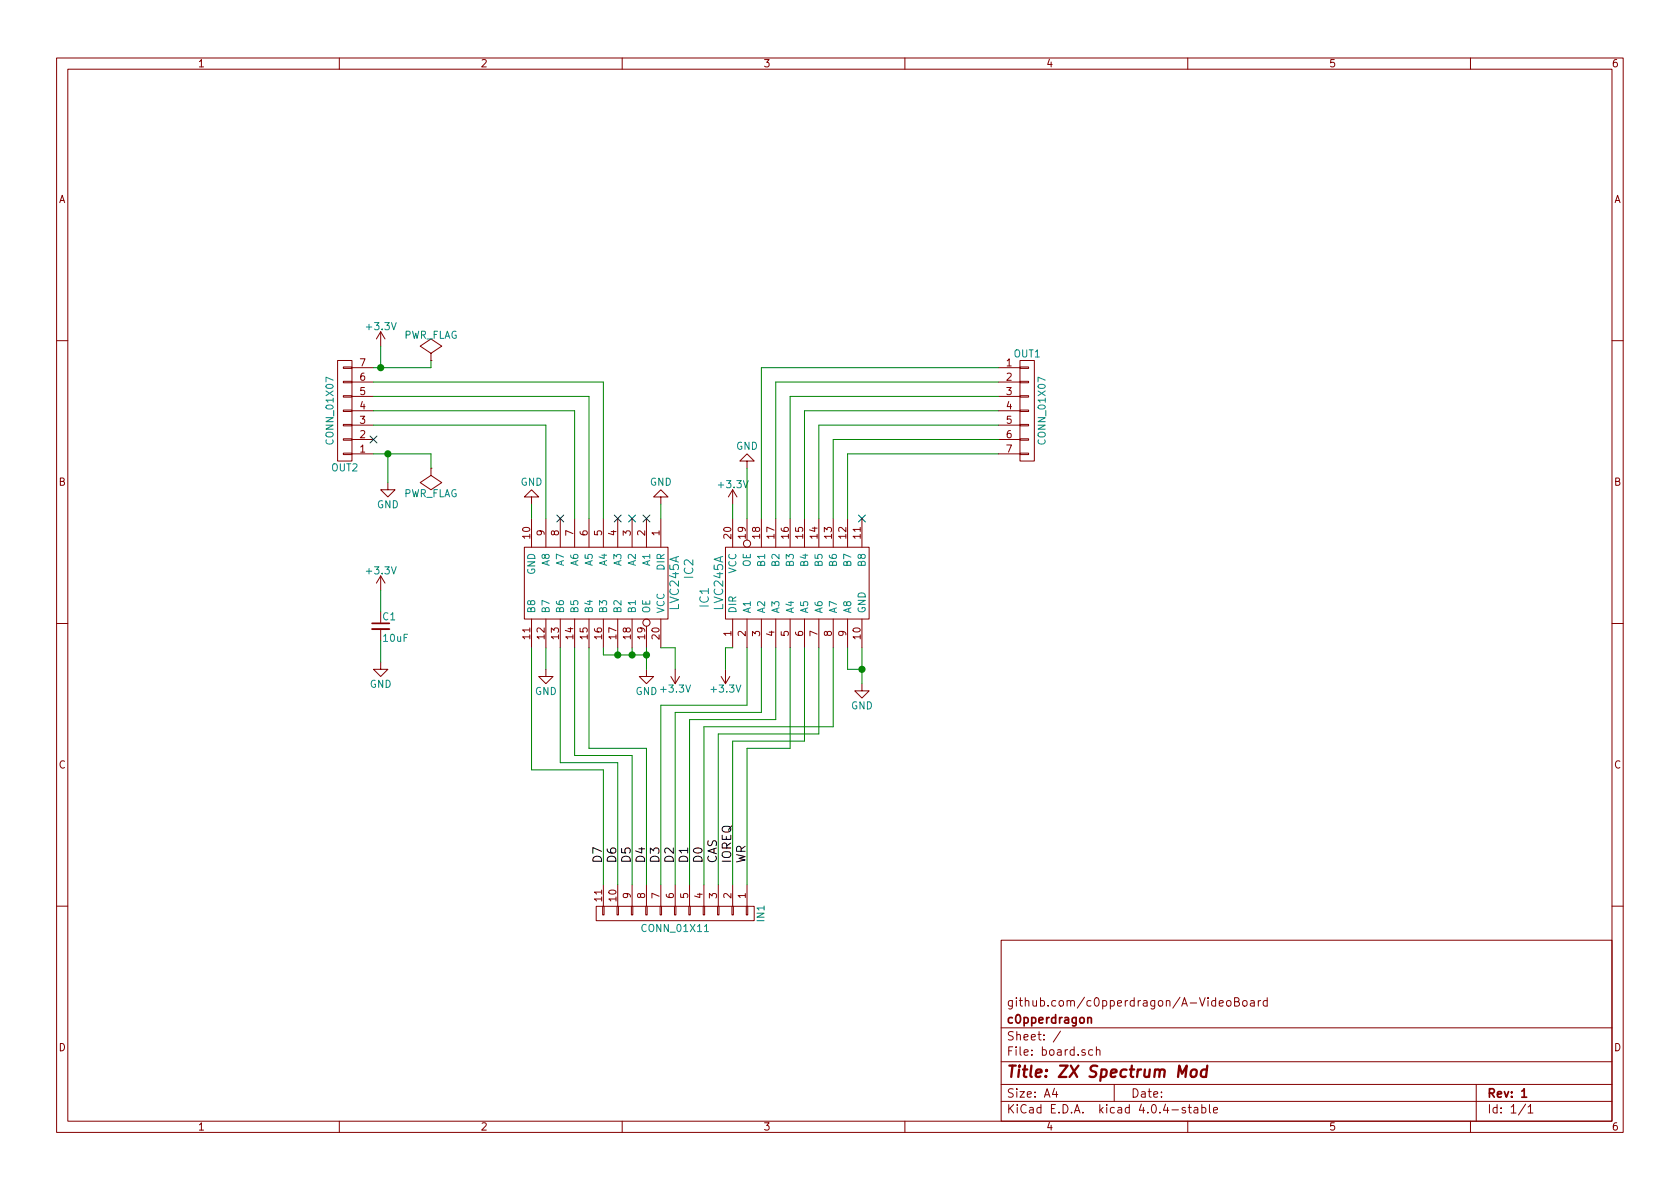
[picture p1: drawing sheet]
<svg xmlns="http://www.w3.org/2000/svg" width="297mm" height="210mm" viewBox="0 0 297 210" stroke-linecap="round" stroke-linejoin="round" font-family="sans-serif">
<g fill="none" stroke="#840000" stroke-width=".18">
<path d="M10 10.3h277v189.9h-277zM12 12.2h273v186.1h-273zM60 10.3v1.9M110 10.3v1.9M160 10.3v1.9M210 10.3v1.9M260 10.3v1.9M67.3 58.7l-.8 1.2M67.3 58.7v2.5M67.3 58.7l.8 1.2M10 60.2h2M59.7 63.7h2.5v17.8h-2.5z"/>
<path d="M60.7 64.9h1.5v.2h-1.5zM60.7 67.4h1.5v.3h-1.5zM60.7 70h1.5v.2h-1.5zM60.7 72.5h1.5v.3h-1.5zM60.7 75.1h1.5v.2h-1.5zM60.7 77.6h1.5v.2h-1.5zM62.2 65h3.8M62.2 67.6h3.8M62.2 70.1h3.8M62.2 72.6h3.8M62.2 75.2h3.8M62.2 77.7h3.8"/>
<path d="M76.2 63.7h.1M76.2 62.5l1.9-1.3-1.9-1.3-1.9 1.3 1.9 1.3v1.2M176.5 65h3.8M176.5 67.6h3.8M176.5 70.1h3.8M176.5 72.6h3.8M176.5 75.2h3.8M176.5 77.7h3.8M180.3 63.7h2.6v17.8h-2.6zM180.3 77.6h1.6v.2h-1.6zM180.3 75.1h1.6v.2h-1.6zM180.3 72.5h1.6v.3h-1.6z"/>
<path d="M180.3 70h1.6v.2h-1.6zM180.3 67.4h1.6v.3h-1.6zM180.3 64.9h1.6v.2h-1.6zM285 60.2h2M60.7 80.1h1.5v.3h-1.5zM62.2 80.3h3.8M68.6 85.3v1.3h1.2l-1.2 1.3-1.3-1.3h1.3M76.2 82.8h.1M76.2 82.8v1.3l1.9 1.2-1.9 1.3-1.9-1.3 1.9-1.2M92.7 96.8h25.4v12.7h-25.4zM94 87.9h1.2l-1.2-1.3-1.3 1.3h1.3v1.2M94 91.7v5.1"/>
<path d="M96.5 91.7v5.1M99.1 91.7v5.1M101.6 91.7v5.1M104.1 91.7v5.1M106.7 91.7v5.1M109.2 91.7v5.1M111.8 91.7v5.1M114.3 91.7v5.1M116.8 87.9h1.3l-1.3-1.3-1.2 1.3h1.2v1.2M116.8 91.7v5.1M128.3 96.8h25.4v12.7h-25.4zM129.5 86.6v2.5"/>
<path d="M129.5 91.7v5.1M129.5 86.6l-.7 1.3M129.5 86.6l.8 1.3M132.1 81.5h1.2l-1.2-1.2-1.3 1.2h1.3v1.3M132.1 91.7v3.8M134.6 91.7v5.1M137.2 91.7v5.1M139.7 91.7v5.1M142.2 91.7v5.1M144.8 91.7v5.1M147.3 91.7v5.1M149.9 91.7v5.1"/>
<path d="M152.4 91.7v5.1M176.5 80.3h3.8M180.3 80.1h1.6v.3h-1.6zM10 110.3h2M67.3 117.1v1.3h1.3l-1.3 1.2-1.3-1.2h1.3M67.3 101.8v2.6M67.3 111.2v2.1M67.3 101.8l-.8 1.3M67.3 101.8l.8 1.3M94 109.5v5M96.5 118.4v1.2h1.3l-1.3 1.3-1.3-1.3h1.3M96.5 109.5v5"/>
<path d="M99.1 109.5v5M101.6 109.5v5M104.1 109.5v5M106.7 109.5v5M109.2 109.5v5M111.8 109.5v5M114.3 118.4v1.2h1.3l-1.3 1.3-1.3-1.3h1.3M114.3 110.7v3.8M116.8 109.5v5M118.6 119.6l.8 1.3M119.4 118.4v2.5M120.1 119.6l-.7 1.3"/>
<path d="M127.5 119.6l.8 1.3M128.3 118.4v2.5M129 119.6l-.7 1.3M129.5 109.5v5M132.1 109.5v5M134.6 109.5v5M137.2 109.5v5M139.7 109.5v5M142.2 109.5v5M144.8 109.5v5M147.3 109.5v5M149.9 109.5v5"/>
<path d="M152.4 109.5v5M285 110.3h2M152.4 120.9v1.3h1.3l-1.3 1.2-1.3-1.2h1.3M106.7 156.5v3.8M109.2 156.5v3.8M111.8 156.5v3.8M114.3 156.5v3.8M116.8 156.5v3.8M119.4 156.5v3.8M121.9 156.5v3.8M124.5 156.5v3.8M127 156.5v3.8"/>
<path d="M129.5 156.5v3.8M132.1 156.5v3.8M10 160.2h2M105.4 160.3h27.9v2.5h-27.9zM106.6 160.3h.2v1.5h-.2zM109.1 160.3h.2v1.5h-.2zM111.6 160.3h.3v1.5h-.3zM114.2 160.3h.2v1.5h-.2zM116.7 160.3h.3v1.5h-.3zM119.3 160.3h.2v1.5h-.2zM121.8 160.3h.2v1.5h-.2zM124.3 160.3h.3v1.5h-.3z"/>
<path d="M126.9 160.3h.2v1.5h-.2zM129.4 160.3h.3v1.5h-.3zM132 160.3h.2v1.5h-.2zM177 166.3h108v32h-108zM215.6 177.4l.7-.1-.1-.3-.4-.1-.2 .2v.7h.6M216.9 177.1l.2-.2 .5 .2 .1 .5-.2 .2-.4 .1-.2-.1zM218.3 177.1h.5l.2-.1 .1-.3-.3-.3h-.5v1.5h.6l.3-.3a.41 .41 0 0 0-.4-.5M219.8 177.1l.2-.2 .4 .2 .1 .5-.1 .2-.4 .1-.2-.1zM221.1 177h.6l.1 .9M221.8 177.3l-.5 .1-.2 .2 .2 .3 .5-.1M222.5 176.9v1M222.9 176.9l-.4 .3"/>
<path d="M224.1 177l-.5-.1-.3 .3 .1 .6 .2 .1 .5-.1M224.1 176.4v1.5M285 160.2h2M60 198.3v1.9M110 198.3v1.9M160 198.3v1.9M177 194.8h108M177 191.8h108M177 187.8h108M177 181.8h108M186.4 192.5l-.3 1h.9M186.8 193v1"/>
<path d="M187.5 182.3l-1.3 2M193.2 185.7l-.4-.1-.3 .3 .1 .6 .2 .1 .4-.1M193.9 185.7l.2-.1 .3 .1 .1 .9M193.9 185.1v1.5M197 191.8v3M209.6 195.9a.37 .37 0 0 0-.6 .1l.1 .3 .5 .1 .1 .1-.3 .3-.4-.1M210 198.3v1.9M210.1 195.8h.5M210.3 195.3v1.3l.3 .2M211.2 195.9h.5l.1 .9M211.8 196.2l-.5 .1-.2 .2 .2 .3 .5-.1M212.5 195.9l.4-.1 .3 .3-.1 .6h-.6"/>
<path d="M212.5 195.3v1.5M213.8 195.3v1.3l.2 .2M214.6 196.3l.7-.1-.1-.3-.4-.1-.2 .2v.7h.6M260 198.3v1.9M261 191.8v6.5M269.7 195.2l-1.2 2M270.2 195.8l.4-.5v1.5M270.2 196.8h.8"/>
<circle cx="132.1" cy="96.1" r=".63"/>
<circle cx="114.3" cy="110.1" r=".63"/>
</g>
<path d="M65.8 110.2h3M192.3 180.1l.2-.2 .4 .1 .1 .9M269.1 194h.8" fill="none" stroke="#840000" stroke-width=".3"/>
<path d="M210.7 189.3a.51 .51 0 0 1 .5-.2 .51 .51 0 0 1 .4 .4l-.1 .6a.54 .54 0 0 1-.5 .4 .54 .54 0 0 1-.5-.4zM213.4 189.2a.7 .7 0 0 0-1 .3v.8l.2 .1 .6-.1M213.5 188.4l-.3 2" fill="none" stroke="#840000" stroke-width=".41"/>
<path d="M65.4 77.1l1.2 1.2M66.6 77.1l-1.2 1.2M98.5 91.1l1.2 1.2M99.7 91.1l-1.2 1.2M108.6 91.1l1.2 1.2M109.8 91.1l-1.2 1.2M111.2 91.1l1.2 1.2M112.4 91.1l-1.2 1.2M113.7 91.1l1.2 1.2M114.9 91.1l-1.2 1.2M151.8 91.1l1.2 1.2M153 91.1l-1.2 1.2" fill="none" stroke="#000084" stroke-width=".18"/>
<path d="M65.8 111.2h3" fill="none" stroke="#840000" stroke-width=".33"/>
<g fill="none" stroke="#008400" stroke-width=".18">
<path d="M66 72.6h35.6v19.1M66 70.1h38.1v21.6M66 67.6h40.7v24.1M66 75.2h30.5v16.5M67.3 61.2v3.8M76.2 63.7v1.3h-10.2M176.5 72.6h-34.3v19.1M176.5 70.1h-36.8v21.6M176.5 67.6h-39.3v24.1M176.5 65h-41.9v26.7M176.5 75.2h-31.7v16.5M176.5 77.7h-29.2v14"/>
<path d="M66 80.3h10.2v2.5M68.6 80.3v5M94 89.1v2.6M116.8 89.1v2.6M129.5 89.1v2.6M132.1 82.8v8.9M176.5 80.3h-26.6v11.4M67.3 104.4v3.8M67.3 113.3v3.8M94 114.5v21.6h12.7v20.4M96.5 114.5v3.9M99.1 114.5v20.4h10.1v21.6"/>
<path d="M101.6 114.5v19.1h10.2v22.9M104.1 114.5v17.8h10.2v24.2M106.7 114.5v1.3h7.6M109.2 114.5v1.3M111.8 114.5v1.3M114.3 114.5v3.9M116.8 114.5h2.6v3.9M129.5 114.5h-1.2v3.9M132.1 114.5v10.2h-15.3v31.8M134.6 114.5v11.5h-15.2v30.5M137.2 114.5v12.7h-15.3v29.3M139.7 114.5v17.8h-7.6v24.2"/>
<path d="M142.2 114.5v16.6h-12.7v25.4M144.8 114.5v15.3h-17.8v26.7M147.3 114.5v14h-22.8v28M149.9 114.5v3.9h2.5M152.4 114.5v6.4"/>
</g>
<g fill="#008400" stroke="#008400" stroke-width=".25">
<circle cx="152.4" cy="118.4" r=".51"/>
<circle cx="114.3" cy="115.8" r=".51"/>
<circle cx="111.8" cy="115.8" r=".51"/>
<circle cx="109.2" cy="115.8" r=".51"/>
<circle cx="67.3" cy="65" r=".51"/>
<circle cx="68.6" cy="80.3" r=".51"/>
</g>
<text font-size="2.8" fill="#840000" x="178" y="190.5">Title: ZX Spectrum Mod</text>
<g font-size="2.1" fill="#008484">
<text x="120" y="107.8" transform="rotate(-90 120 107.8)">LVC245A</text>
<text x="122.6" y="102.2" transform="rotate(-90 122.6 102.2)">IC2</text>
<text x="125.3" y="107.3" transform="rotate(-90 125.3 107.3)">IC1</text>
<text x="127.9" y="107.8" transform="rotate(-90 127.9 107.8)">LVC245A</text>
</g>
<g font-size="2.1">
<text x="106.4" y="152.6" transform="rotate(-90 106.4 152.6)">D7</text>
<text x="109" y="152.6" transform="rotate(-90 109 152.6)">D6</text>
<text x="111.5" y="152.6" transform="rotate(-90 111.5 152.6)">D5</text>
<text x="114" y="152.6" transform="rotate(-90 114 152.6)">D4</text>
<text x="116.6" y="152.6" transform="rotate(-90 116.6 152.6)">D3</text>
<text x="119.1" y="152.6" transform="rotate(-90 119.1 152.6)">D2</text>
<text x="121.7" y="152.6" transform="rotate(-90 121.7 152.6)">D1</text>
<text x="124.2" y="152.6" transform="rotate(-90 124.2 152.6)">D0</text>
<text x="126.7" y="152.6" transform="rotate(-90 126.7 152.6)">CAS</text>
<text x="129.3" y="152.6" transform="rotate(-90 129.3 152.6)">IOREQ</text>
<text x="131.8" y="152.6" transform="rotate(-90 131.8 152.6)">WR</text>
</g>
<g font-size="2.1" fill="#840000">
<text x="178" y="178">github.com/c0pperdragon/A-VideoBoard</text>
<text x="178" y="184">Sheet: /</text>
<text x="178" y="181">c0pperdragon</text>
<text x="178" y="186.7">File: board.sch</text>
<text x="178" y="196.9">KiCad E.D.A. kicad 4.0.4-stable</text>
<text x="178" y="194.1">Size: A4</text>
<text x="200" y="194.1">Date:</text>
<text x="263" y="194.1">Rev: 1</text>
<text x="263" y="196.9">Id: 1/1</text>
</g>
<g font-size="1.8" fill="#840000">
<text x="35" y="11.9">1</text>
<text x="85" y="11.9">2</text>
<text x="135" y="11.9">3</text>
<text x="185" y="11.9">4</text>
<text x="235" y="11.9">5</text>
<text x="285" y="11.9">6</text>
<text x="10.4" y="35.9">A</text>
<text x="285.4" y="35.9">A</text>
<text x="63.7" y="64.8">7</text>
<text x="178" y="64.8">1</text>
<text x="63.7" y="69.8">5</text>
<text x="63.7" y="67.3">6</text>
<text x="178" y="67.3">2</text>
<text x="178" y="69.8">3</text>
<text x="63.7" y="77.5">2</text>
<text x="63.7" y="74.9">3</text>
<text x="63.7" y="72.4">4</text>
<text x="178" y="72.4">4</text>
<text x="178" y="74.9">5</text>
<text x="178" y="77.5">6</text>
<text x="63.7" y="80">1</text>
<text x="178" y="80">7</text>
<text x="10.4" y="85.9">B</text>
<text x="285.4" y="85.9">B</text>
<text x="93.7" y="95.2" transform="rotate(-90 93.7 95.2)">10</text>
<text x="96.3" y="94.7" transform="rotate(-90 96.3 94.7)">9</text>
<text x="98.8" y="94.7" transform="rotate(-90 98.8 94.7)">8</text>
<text x="101.3" y="94.7" transform="rotate(-90 101.3 94.7)">7</text>
<text x="103.9" y="94.7" transform="rotate(-90 103.9 94.7)">6</text>
<text x="106.4" y="94.7" transform="rotate(-90 106.4 94.7)">5</text>
<text x="109" y="94.7" transform="rotate(-90 109 94.7)">4</text>
<text x="111.5" y="94.7" transform="rotate(-90 111.5 94.7)">3</text>
<text x="114" y="94.7" transform="rotate(-90 114 94.7)">2</text>
<text x="116.6" y="94.7" transform="rotate(-90 116.6 94.7)">1</text>
<text x="129.3" y="95.2" transform="rotate(-90 129.3 95.2)">20</text>
<text x="131.8" y="95.2" transform="rotate(-90 131.8 95.2)">19</text>
<text x="134.4" y="95.2" transform="rotate(-90 134.4 95.2)">18</text>
<text x="136.9" y="95.2" transform="rotate(-90 136.9 95.2)">17</text>
<text x="139.4" y="95.2" transform="rotate(-90 139.4 95.2)">16</text>
<text x="142" y="95.2" transform="rotate(-90 142 95.2)">15</text>
<text x="144.5" y="95.2" transform="rotate(-90 144.5 95.2)">14</text>
<text x="147.1" y="95.2" transform="rotate(-90 147.1 95.2)">13</text>
<text x="149.6" y="95.2" transform="rotate(-90 149.6 95.2)">12</text>
<text x="152.1" y="95.2" transform="rotate(-90 152.1 95.2)">11</text>
<text x="93.7" y="113" transform="rotate(-90 93.7 113)">11</text>
<text x="96.3" y="113" transform="rotate(-90 96.3 113)">12</text>
<text x="98.8" y="113" transform="rotate(-90 98.8 113)">13</text>
<text x="101.3" y="113" transform="rotate(-90 101.3 113)">14</text>
<text x="103.9" y="113" transform="rotate(-90 103.9 113)">15</text>
<text x="106.4" y="113" transform="rotate(-90 106.4 113)">16</text>
<text x="109" y="113" transform="rotate(-90 109 113)">17</text>
<text x="111.5" y="113" transform="rotate(-90 111.5 113)">18</text>
<text x="114" y="113" transform="rotate(-90 114 113)">19</text>
<text x="116.6" y="113" transform="rotate(-90 116.6 113)">20</text>
<text x="129.3" y="112.5" transform="rotate(-90 129.3 112.5)">1</text>
<text x="131.8" y="112.5" transform="rotate(-90 131.8 112.5)">2</text>
<text x="134.4" y="112.5" transform="rotate(-90 134.4 112.5)">3</text>
<text x="136.9" y="112.5" transform="rotate(-90 136.9 112.5)">4</text>
<text x="139.4" y="112.5" transform="rotate(-90 139.4 112.5)">5</text>
<text x="142" y="112.5" transform="rotate(-90 142 112.5)">6</text>
<text x="144.5" y="112.5" transform="rotate(-90 144.5 112.5)">7</text>
<text x="147.1" y="112.5" transform="rotate(-90 147.1 112.5)">8</text>
<text x="149.6" y="112.5" transform="rotate(-90 149.6 112.5)">9</text>
<text x="152.1" y="113" transform="rotate(-90 152.1 113)">10</text>
<text x="10.4" y="135.9">C</text>
<text x="285.4" y="135.9">C</text>
<text x="106.4" y="159.3" transform="rotate(-90 106.4 159.3)">11</text>
<text x="109" y="159.3" transform="rotate(-90 109 159.3)">10</text>
<text x="111.5" y="158.8" transform="rotate(-90 111.5 158.8)">9</text>
<text x="114" y="158.8" transform="rotate(-90 114 158.8)">8</text>
<text x="116.6" y="158.8" transform="rotate(-90 116.6 158.8)">7</text>
<text x="119.1" y="158.8" transform="rotate(-90 119.1 158.8)">6</text>
<text x="121.7" y="158.8" transform="rotate(-90 121.7 158.8)">5</text>
<text x="124.2" y="158.8" transform="rotate(-90 124.2 158.8)">4</text>
<text x="126.7" y="158.8" transform="rotate(-90 126.7 158.8)">3</text>
<text x="129.3" y="158.8" transform="rotate(-90 129.3 158.8)">2</text>
<text x="131.8" y="158.8" transform="rotate(-90 131.8 158.8)">1</text>
<text x="10.4" y="185.9">D</text>
<text x="285.4" y="185.9">D</text>
<text x="35" y="199.9">1</text>
<text x="85" y="199.9">2</text>
<text x="135" y="199.9">3</text>
<text x="185" y="199.9">4</text>
<text x="235" y="199.9">5</text>
<text x="285" y="199.9">6</text>
</g>
<g font-size="1.8" fill="#008484">
<text x="65" y="58.4">+3.3V</text>
<text x="71.2" y="59.9">PWR_FLAG</text>
<text x="179.2" y="63.2">OUT1</text>
<text x="58.6" y="83.3">OUT2</text>
<text x="59" y="78.3" transform="rotate(-90 59 78.3)">CONN_01X07</text>
<text x="130.1" y="79.5">GND</text>
<text x="184.9" y="78.3" transform="rotate(-90 184.9 78.3)">CONN_01X07</text>
<text x="66.6" y="89.9">GND</text>
<text x="71.2" y="87.9">PWR_FLAG</text>
<text x="92" y="85.9">GND</text>
<text x="114.9" y="85.9">GND</text>
<text x="127.2" y="86.3">+3.3V</text>
<text x="65" y="101.5">+3.3V</text>
<text x="94.6" y="101.7" transform="rotate(-90 94.6 101.7)">GND</text>
<text x="97.2" y="100" transform="rotate(-90 97.2 100)">A8</text>
<text x="99.7" y="100" transform="rotate(-90 99.7 100)">A7</text>
<text x="102.2" y="100" transform="rotate(-90 102.2 100)">A6</text>
<text x="104.8" y="100" transform="rotate(-90 104.8 100)">A5</text>
<text x="107.3" y="100" transform="rotate(-90 107.3 100)">A4</text>
<text x="109.9" y="100" transform="rotate(-90 109.9 100)">A3</text>
<text x="112.4" y="100" transform="rotate(-90 112.4 100)">A2</text>
<text x="114.9" y="100" transform="rotate(-90 114.9 100)">A1</text>
<text x="117.5" y="100.8" transform="rotate(-90 117.5 100.8)">DIR</text>
<text x="130.2" y="101.5" transform="rotate(-90 130.2 101.5)">VCC</text>
<text x="132.7" y="100.3" transform="rotate(-90 132.7 100.3)">OE</text>
<text x="135.3" y="100" transform="rotate(-90 135.3 100)">B1</text>
<text x="137.8" y="100" transform="rotate(-90 137.8 100)">B2</text>
<text x="140.3" y="100" transform="rotate(-90 140.3 100)">B3</text>
<text x="142.9" y="100" transform="rotate(-90 142.9 100)">B4</text>
<text x="145.4" y="100" transform="rotate(-90 145.4 100)">B5</text>
<text x="148" y="100" transform="rotate(-90 148 100)">B6</text>
<text x="150.5" y="100" transform="rotate(-90 150.5 100)">B7</text>
<text x="153" y="100" transform="rotate(-90 153 100)">B8</text>
<text x="67.7" y="109.7">C1</text>
<text x="67.8" y="113.5">10uF</text>
<text x="94.6" y="108.5" transform="rotate(-90 94.6 108.5)">B8</text>
<text x="97.2" y="108.5" transform="rotate(-90 97.2 108.5)">B7</text>
<text x="99.7" y="108.5" transform="rotate(-90 99.7 108.5)">B6</text>
<text x="102.2" y="108.5" transform="rotate(-90 102.2 108.5)">B5</text>
<text x="104.8" y="108.5" transform="rotate(-90 104.8 108.5)">B4</text>
<text x="107.3" y="108.5" transform="rotate(-90 107.3 108.5)">B3</text>
<text x="109.9" y="108.5" transform="rotate(-90 109.9 108.5)">B2</text>
<text x="112.4" y="108.5" transform="rotate(-90 112.4 108.5)">B1</text>
<text x="114.9" y="108.5" transform="rotate(-90 114.9 108.5)">OE</text>
<text x="117.5" y="108.5" transform="rotate(-90 117.5 108.5)">VCC</text>
<text x="130.2" y="108.5" transform="rotate(-90 130.2 108.5)">DIR</text>
<text x="132.7" y="108.5" transform="rotate(-90 132.7 108.5)">A1</text>
<text x="135.3" y="108.5" transform="rotate(-90 135.3 108.5)">A2</text>
<text x="137.8" y="108.5" transform="rotate(-90 137.8 108.5)">A3</text>
<text x="140.3" y="108.5" transform="rotate(-90 140.3 108.5)">A4</text>
<text x="142.9" y="108.5" transform="rotate(-90 142.9 108.5)">A5</text>
<text x="145.4" y="108.5" transform="rotate(-90 145.4 108.5)">A6</text>
<text x="148" y="108.5" transform="rotate(-90 148 108.5)">A7</text>
<text x="150.5" y="108.5" transform="rotate(-90 150.5 108.5)">A8</text>
<text x="153" y="108.5" transform="rotate(-90 153 108.5)">GND</text>
<text x="65.4" y="121.6">GND</text>
<text x="94.6" y="122.9">GND</text>
<text x="112.3" y="122.9">GND +3.3V</text>
<text x="125.9" y="122.4">+3.3V</text>
<text x="150.4" y="125.4">GND</text>
<text x="113.7" y="164.8">CONN_01X11</text>
<text x="135.2" y="162.9" transform="rotate(-90 135.2 162.9)">IN1</text>
</g>
</svg>
